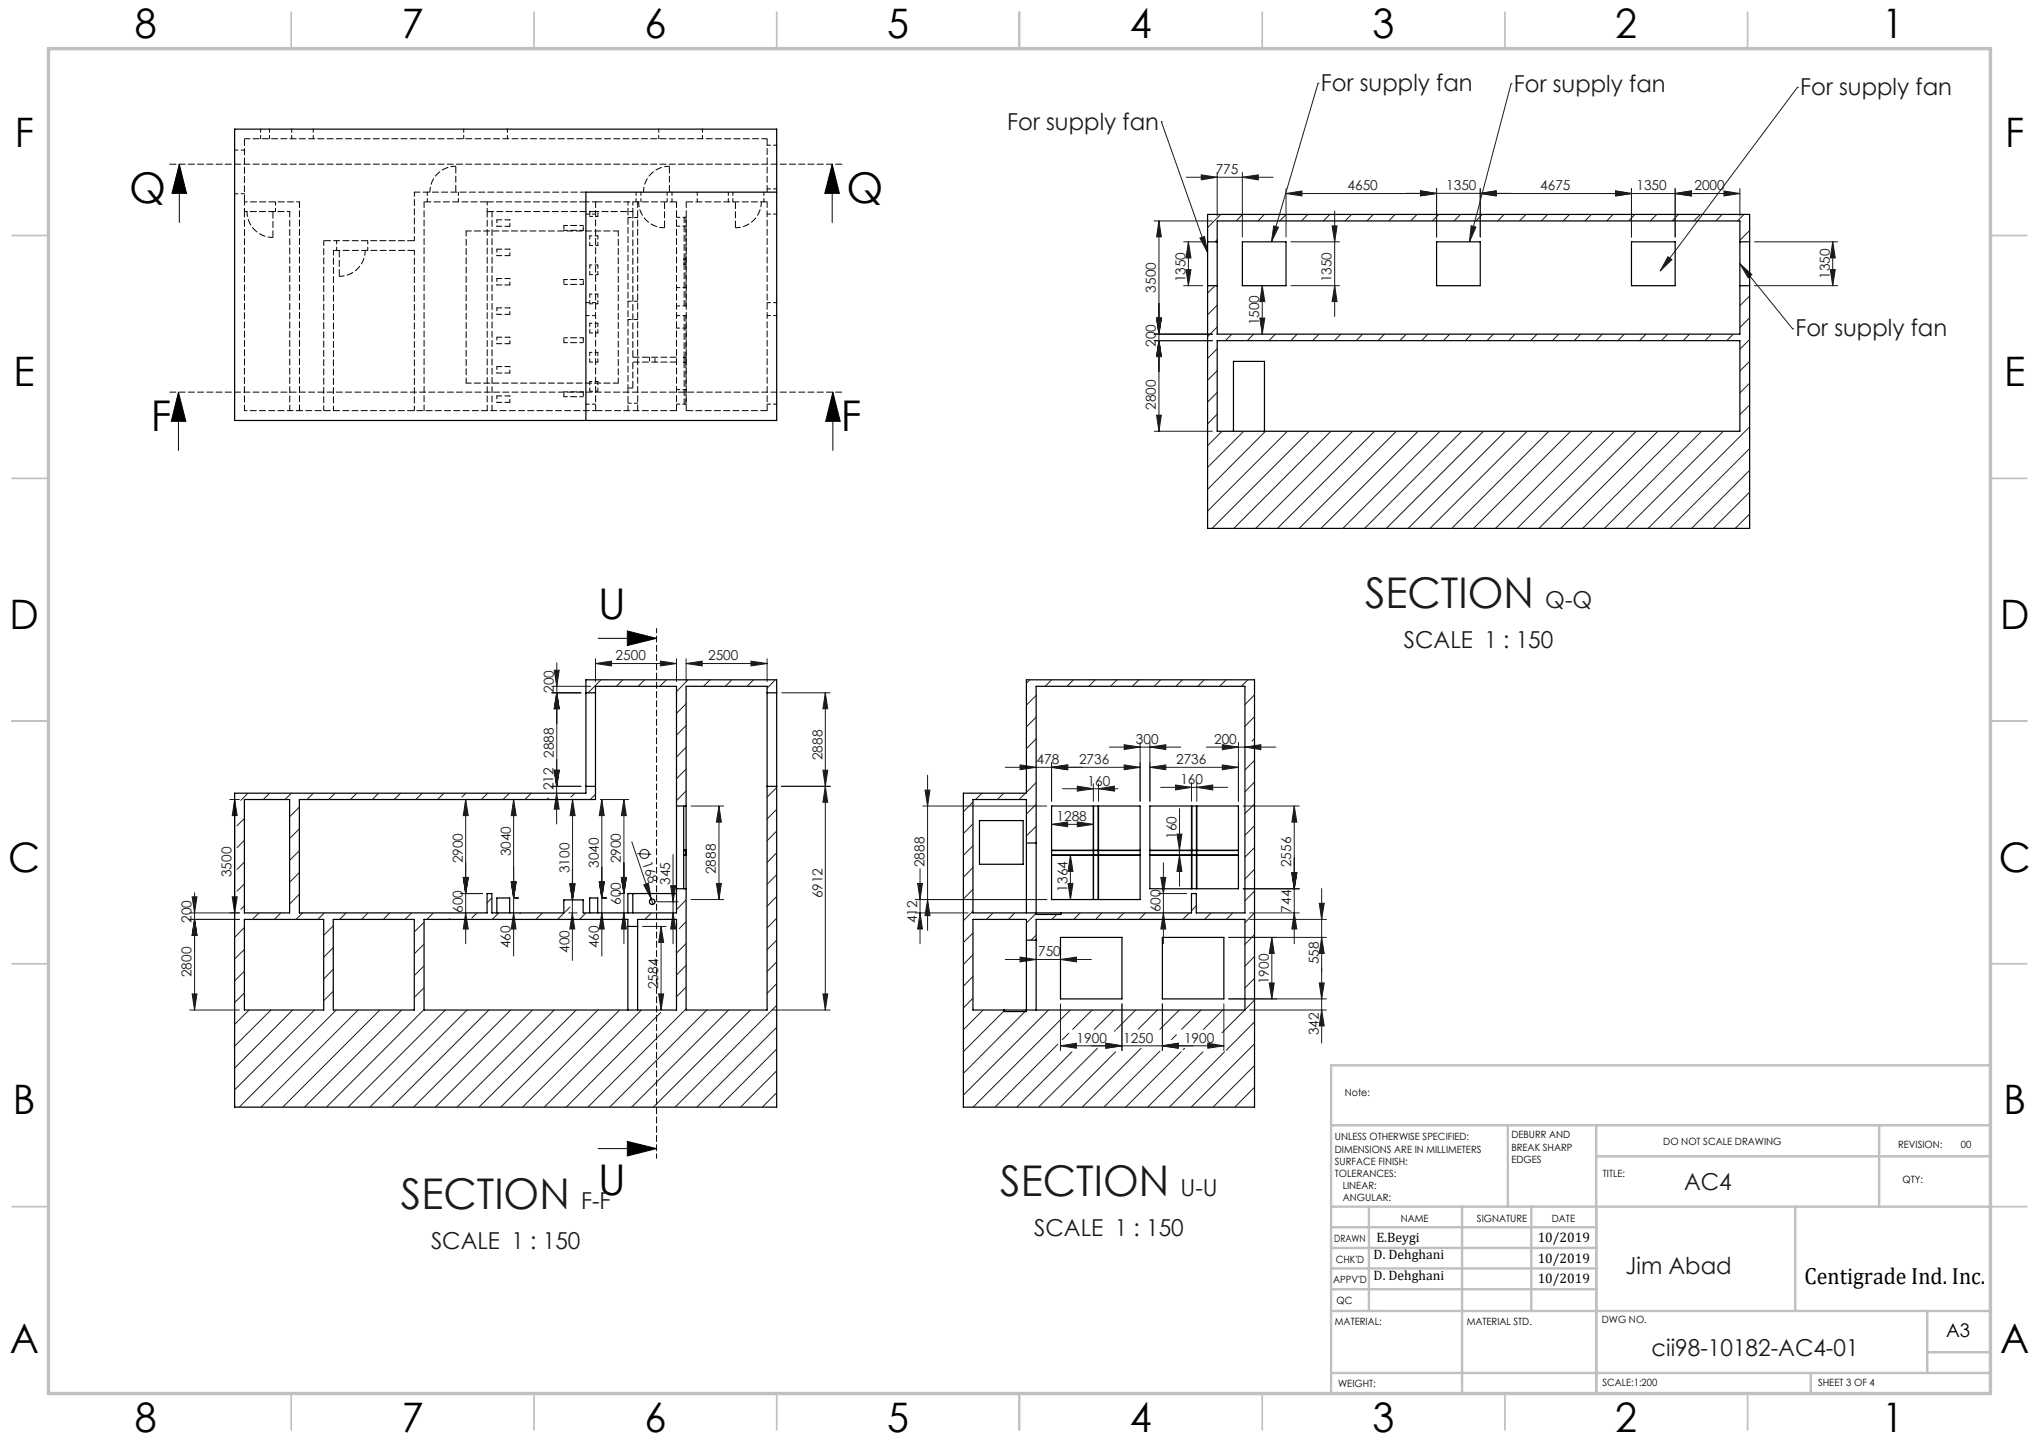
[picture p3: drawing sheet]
<svg xmlns="http://www.w3.org/2000/svg" width="420mm" height="297mm" viewBox="0 0 420 297" stroke-linecap="round" stroke-linejoin="round" font-family="sans-serif">
<g fill="none" stroke="#191924" stroke-width=".21">
<path d="M271.5 17.1h.1M271.5 17.1l-9.6 32.7M311.3 17.2h.1M311.3 17.2l-8.6 32.6M370.2 18h.1M370.2 18l-28.2 37.8M239.2 25.1h.1M239.2 25.1l9.5 26.9M244.4 36.5h17.9M247.4 36l3.3 .5-3.3 .5zM250.7 35.5v9M255.9 36.5l3.3-.5v1z"/>
<path d="M255.9 35.5v13.3M264.9 39.9l3.3-.6v1.1zM264.9 39.9h31M264.9 38.8v10M289.6 39.8h21.7M292.6 39.3l3.3 .5-3.3 .5zM292.6 39.3l3.3 .6-3.3 .5zM295.9 38.8v10M304.9 39.8l3.3-.5v1zM304.9 38.8v10M304.9 39.9l3.3-.6v1.1zM304.9 39.9h53.5"/>
<path d="M332.8 39.3l3.3 .6-3.3 .5zM336.1 38.8v10M345.1 39.9l3.3-.6v1.1zM345.1 38.8v10M355.1 39.3l3.3 .6-3.3 .5zM358.4 38.8v5.7M237.7 45.5h12M238.7 45.5l.5 3.3h-1zM238.7 45.5v43.3M243.8 58.8h3.9M243.8 49.8h3.9M244.3 55.5h1l-.5 3.3z"/>
<path d="M244.8 49.8v9M244.8 49.8l.5 3.3h-1zM247.2 49l.9-.3 .6 3.3zM260 58.8l.5 3.3h-1zM260 58.8v10M262.4 46.5l.9 .3-1.4 3zM265.9 58.8h10M265.9 49.8h10M274.4 46.5h1l-.5 3.3zM274.9 58.8l.5 3.3h-1zM274.9 43.5v21.7M303 46.5l1 .3-1.3 3z"/>
<path d="M343.6 52.9l.8 .6-2.4 2.3zM358.4 54.3l2.5 2.2-.8 .7zM358.4 54.3l10.9 13.4M361.4 58.8h17.1M361.4 49.8h17.1M377 55.5h1l-.5 3.3zM377.5 49.8l.5 3.3h-1zM377.5 49.8v9M237.7 70.2h12M237.7 68.8h12M238.2 65.5h1l-.5 3.3zM238.7 70.2l.5 3.2h-1z"/>
<path d="M259.5 65.5h1l-.5 3.3zM369.3 67.7h.1M237.7 88.8h12M238.2 85.5h1l-.5 3.3zM114.2 138h1l-.5 3.4zM114.7 136.5v25.5M122.7 136.7l3.3-.5v1zM122.7 135.7v4.7M122.7 136.7h16.6M136 136.2l3.3 .5-3.3 .5zM139.3 135.7v4.7M141.3 136.7l3.3-.5v1z"/>
<path d="M141.3 136.7h16.7M141.3 135.7v4.7M154.7 136.2l3.3 .5-3.3 .5zM158 135.7v4.7M113.7 142.7h6M113.7 141.4h8M114.2 158.6h1l-.5 3.4zM114.7 156.5v13.2M114.7 142.7l.5 3.3h-1zM161 142.7h10M169.5 158.6h1l-.5 3.4zM170 142.7l.5 3.3h-1z"/>
<path d="M170 142.7v65.3M191.1 159.7v31.9M207.1 158h27.7M210.1 157.5l3.3 .5-3.3 .5zM216.6 158l3.3-.5v1zM216.6 157.1v7.9M228.5 153.9h14.7M231.6 157.5l3.2 .5-3.2 .5zM231.6 153.4l3.2 .5-3.2 .5zM234.8 152.9v12.1M236.9 158l3.2-.5v1zM236.9 158h18.2"/>
<path d="M236.9 153.9l3.2-.5v1zM236.9 152.9v12.1M248.5 153.9h14.3M251.8 157.5l3.3 .5-3.3 .5zM251.8 153.4l3.3 .5-3.3 .5zM255.1 152.9v12.1M256.4 153.9l3.3-.5v1zM47.3 164.7h2M48.3 164.7v23.3M48.3 164.7l.6 3.3h-1.1zM95.9 164.7l.5 3.3h-1zM95.9 164.7v29.7"/>
<path d="M105.8 164.7l.5 3.3h-1zM105.8 164.7v32.2M113.7 162h6M114.7 163.4l.5 3.2h-1zM117.9 179v18.8M117.9 164.7l.6 3.3h-1.1zM117.9 164.7v20.6M123.7 164.7h5.8M124 164.7l.5 3.3h-1.1zM124 164.7v32.2M128.5 164.7l.5 3.3h-1zM128.5 164.7v29.7"/>
<path d="M130.1 173.4l4.1 11.8M131.3 175.8l2.9 .2M138.6 176v18.4M142.3 166h6.8M148.1 166l.5 3.3h-1zM148.1 166v19.3M161 162h10M170 162l.5 3.2h-1zM189.5 178.9v15.5M190.1 166h25.5M190.5 162.7h1.1l-.5 3.3zM216.6 169.8l3.3-.5v1z"/>
<path d="M216.6 169.8h8.6M218.9 162.5h11.4M220.5 176.2l.5 3.3h-1zM220.5 176.2v9.1M221.9 169.3l3.3 .5-3.3 .5zM221.9 161.9l3.3 .6-3.3 .4zM225.2 161.4v3.6M226.3 162.5l3.3-.6v1zM226.3 161.4v3.6M239.1 162.2h13.8M239.6 177.7v16.7M242.1 161.7l3.3 .5-3.3 .5z"/>
<path d="M242.4 171.8h1.1l-.5 3.3zM243 176.2l.5 3.3h-1.1zM243 166.5v16M245.4 161.2v3.8M246.5 162.2l3.3-.5v1zM246.5 161.2v3.8M256.1 166h11.5M266.1 179.8h1l-.5 3.3zM266.6 166l.5 3.3h-1zM266.6 166v28.4M39.1 189.4h10.2M39.1 188h10.2"/>
<path d="M39.6 184.7h1l-.5 3.3zM40.1 189.4l.5 3.2h-1zM40.1 183.9v24.1M47.8 184.7h1.1l-.6 3.3zM94.9 184h4.4M95.4 180.7h1l-.5 3.3zM95.9 188l.5 3.3h-1zM105.3 181.6h1l-.5 3.4zM105.8 188l.5 3.3h-1zM106 185h.8M117.1 188h1.8M117.4 182.1h1l-.5 3.2z"/>
<path d="M117.4 182.1h1.1l-.6 3.2zM117.9 188l.5 3.3h-1zM123.4 181.6h1.1l-.5 3.4zM124 188l.5 3.3h-1.1zM124.1 185h.9M127.5 184h.8M128 180.7h1l-.5 3.3zM128.5 188l.5 3.3h-1zM132.3 190.8h4.9M132.6 182.2l1-.3 .6 3.3zM134.2 185.2l.3 1.1M135.3 185.7h4.4"/>
<path d="M136.2 190.8l.5 3.3h-1zM136.2 190.8v17.2M138.1 182.4h1.1l-.6 3.3zM138.6 188l.6 3.3h-1.1zM142.3 185.3h6.8M147.6 182h1l-.5 3.3zM188.5 188h10.9M188.5 185.3h27.1M189 182h1l-.5 3.3zM189.5 188l.5 3.3h-1zM191.1 185.3l.5 3.3h-1.1zM207.1 197.6h17.7"/>
<path d="M210.1 197.1l3.3 .5-3.3 .5zM218.4 197.6l3.3-.5v1zM220 182h1l-.5 3.3zM238.6 184h5.8M239.1 180.7h1l-.5 3.3zM239.6 188l.5 3.3h-1zM256.1 183.1h11.5M257.4 189.4h15.8M257.4 188h10.2M262 193.1v12.6M262 193.1l.5 3.3h-1.1zM266.6 188l.5 3.3h-1z"/>
<path d="M271.7 186.1h1.1l-.6 3.3zM272.2 193.1l.6 3.3h-1.1zM272.2 183v31.8M273.2 193.1h-20.1M39.1 208h10.2M39.6 204.7h1l-.5 3.3zM135.7 204.7h1l-.5 3.3zM159 208h12M169.5 204.7h1l-.5 3.3zM218.4 215.4l3.3-.5v1zM218.4 206.8v9.6M218.4 215.4h33.7"/>
<path d="M227.8 214.9l3.3 .5-3.3 .5zM231.1 206.8v9.6M239.4 206.8v9.6M239.4 215.4l3.3-.5v1zM248.8 214.9l3.3 .5-3.3 .5zM252.1 206.8v9.6M257.4 208h15.8M261.4 202.5h1.1l-.5 3.2zM271.7 202.5h1.1l-.6 3.2zM272.2 208l.6 3.3h-1.1zM273.2 205.7h-20.1"/>
<circle cx="132.7" cy="175.9" r=".94"/>
</g>
<path d="M36.9 33.8l1.5 6h-3zM36.9 33.8v12M171.4 33.8l1.5 6h-3zM171.4 33.8v12M36.8 80.8l1.5 6h-3zM36.8 80.8v12M171.6 80.8l1.5 6h-3zM171.6 80.8v12M123.2 131.5h12M129.2 130l6 1.5-6 1.5zM123.2 236.6h12M129.2 235.1l6 1.5-6 1.5z" fill="none" stroke="#000" stroke-width=".21"/>
<path d="M173.6 80.8h-138.8" fill="none" stroke="#000" stroke-width=".21" stroke-dasharray="1.3 .6" stroke-dashoffset="-.2"/>
<path d="M173.4 33.8h-138.4" fill="none" stroke="#000" stroke-width=".21" stroke-dasharray="1.3 .6"/>
<path d="M135.2 129.4v109.2" fill="none" stroke="#000" stroke-width=".21" stroke-dasharray="1.3 .6" stroke-dashoffset=".4"/>
<g fill="none" stroke="#c0c0c0" stroke-width=".35">
<path d="M60 2.5v7.5M110 2.5v7.5M160 2.5v7.5M210 2.5v7.5M260 2.5v7.5M310 2.5v7.5M360 2.5v7.5M2.5 48.5h7.5M410 48.5h7.5M2.5 98.5h7.5M410 98.5h7.5M2.5 148.5h7.5"/>
<path d="M410 148.5h7.5M2.5 198.5h7.5M410 198.5h7.5M2.5 248.5h7.5M410 248.5h7.5M60 287v7.5M110 287v7.5M160 287v7.5M210 287v7.5M260 287v7.5M310 287v7.5M360 287v7.5"/>
</g>
<g fill="none" stroke="#c0c0c0" stroke-width=".5">
<path d="M410 219.4h-135.8v67.4M274.2 231.8h135.8M310.6 231.8v16.7M328.8 231.8v55.2M328.8 238.2h81.2M387.1 231.8v16.7M274.2 248.5h135.8M274.2 257h54.6M274.2 252.8h54.6M282 248.5v21.5M301.2 248.5v38.3M315.4 248.5v21.5"/>
<path d="M369.8 248.5v21.5M274.2 265.5h54.6M274.2 261.3h54.6M274.2 270h135.8M397 270v12.8M397 278.5h13M274.2 282.8h135.8M373 282.8v4.2"/>
</g>
<path d="M10 10h400v277h-400z" fill="none" stroke="#c0c0c0" stroke-width=".7"/>
<g fill="#000">
<path d="M171.4 33.8l1.5 6h-3zM36.9 33.8l1.5 6h-3z"/>
<path d="M171.6 80.8l1.5 6h-3zM36.8 80.8l1.5 6h-3z"/>
<path d="M129.2 130l6 1.5-6 1.5zM129.2 235.1l6 1.5-6 1.5z"/>
</g>
<g fill="#191924">
<path d="M132.6 182.2l1-.3 .6 3.3z"/>
<path d="M303 46.5l1 .3-1.3 3zM262.4 46.5l.9 .3-1.4 3zM358.4 54.3l2.5 2.2-.8 .7zM247.2 49l.9-.3 .6 3.3zM343.6 52.9l.8 .6-2.4 2.3z"/>
<path d="M136 136.2l3.3 .5-3.3 .5zM122.7 136.7l3.3-.5v1zM154.7 136.2l3.3 .5-3.3 .5zM141.3 136.7l3.3-.5v1zM304.9 39.8l3.3-.5v1zM292.6 39.3l3.3 .5-3.3 .5zM345.1 39.9l3.3-.6v1.1zM332.8 39.3l3.3 .6-3.3 .5zM231.6 157.5l3.2 .5-3.2 .5zM216.6 158l3.3-.5v1zM251.8 157.5l3.3 .5-3.3 .5zM236.9 158l3.2-.5v1zM227.8 214.9l3.3 .5-3.3 .5zM218.4 215.4l3.3-.5v1z"/>
<path d="M247.4 36l3.3 .5-3.3 .5zM255.9 36.5l3.3-.5v1zM264.9 39.9l3.3-.6v1.1zM292.6 39.3l3.3 .6-3.3 .5zM304.9 39.9l3.3-.6v1.1zM332.8 39.3l3.3 .6-3.3 .5zM345.1 39.9l3.3-.6v1.1zM355.1 39.3l3.3 .6-3.3 .5zM242.1 161.7l3.3 .5-3.3 .5zM246.5 162.2l3.3-.5v1zM216.6 169.8l3.3-.5v1zM221.9 169.3l3.3 .5-3.3 .5zM221.9 161.9l3.3 .6-3.3 .4zM226.3 162.5l3.3-.6v1zM239.4 215.4l3.3-.5v1zM248.8 214.9l3.3 .5-3.3 .5zM251.8 153.4l3.3 .5-3.3 .5zM256.4 153.9l3.3-.5v1z"/>
<path d="M231.6 153.4l3.2 .5-3.2 .5zM236.9 153.9l3.2-.5v1z"/>
<path d="M227.8 214.9l3.3 .5-3.3 .5zM239.4 215.4l3.3-.5v1z"/>
<path d="M210.1 197.1l3.3 .5-3.3 .5zM218.4 197.6l3.3-.5v1z"/>
<path d="M39.6 204.7h1l-.5 3.3zM40.1 189.4l.5 3.2h-1zM40.1 189.4l.5 3.2h-1zM39.6 184.7h1l-.5 3.3zM261.4 202.5h1.1l-.5 3.2zM262 193.1l.5 3.3h-1.1z"/>
<path d="M95.9 188l.5 3.3h-1zM95.4 180.7h1l-.5 3.3zM128.5 188l.5 3.3h-1zM128 180.7h1l-.5 3.3zM124 188l.5 3.3h-1.1zM123.4 181.6h1.1l-.5 3.4zM135.7 204.7h1l-.5 3.3zM136.2 190.8l.5 3.3h-1zM105.8 188l.5 3.3h-1zM105.3 181.6h1l-.5 3.4zM117.9 188l.5 3.3h-1zM117.4 182.1h1l-.5 3.2zM138.6 188l.6 3.3h-1.1zM138.1 182.4h1.1l-.6 3.3zM47.8 184.7h1.1l-.6 3.3zM48.3 164.7l.6 3.3h-1.1zM114.2 158.6h1l-.5 3.4zM114.7 142.7l.5 3.3h-1zM114.7 142.7l.5 3.3h-1zM114.2 138h1l-.5 3.4zM114.7 163.4l.5 3.2h-1zM114.2 158.6h1l-.5 3.4zM169.5 158.6h1l-.5 3.4zM170 142.7l.5 3.3h-1zM169.5 204.7h1l-.5 3.3zM170 162l.5 3.2h-1zM95.4 180.7h1l-.5 3.3zM95.9 164.7l.5 3.3h-1zM105.3 181.6h1l-.5 3.4zM105.8 164.7l.5 3.3h-1zM117.4 182.1h1.1l-.6 3.2zM117.9 164.7l.6 3.3h-1.1zM123.4 181.6h1.1l-.5 3.4zM124 164.7l.5 3.3h-1.1zM128 180.7h1l-.5 3.3zM128.5 164.7l.5 3.3h-1zM259.5 65.5h1l-.5 3.3zM260 58.8l.5 3.3h-1zM244.3 55.5h1l-.5 3.3zM244.8 49.8l.5 3.3h-1zM274.9 58.8l.5 3.3h-1zM274.4 46.5h1l-.5 3.3zM377 55.5h1l-.5 3.3zM377.5 49.8l.5 3.3h-1zM266.1 179.8h1l-.5 3.3zM266.6 166l.5 3.3h-1zM266.6 188l.5 3.3h-1zM266.1 179.8h1l-.5 3.3zM243 176.2l.5 3.3h-1.1zM242.4 171.8h1.1l-.5 3.3zM220 182h1l-.5 3.3zM220.5 176.2l.5 3.3h-1zM272.2 193.1l.6 3.3h-1.1zM271.7 186.1h1.1l-.6 3.3zM272.2 208l.6 3.3h-1.1zM271.7 202.5h1.1l-.6 3.2zM239.6 188l.5 3.3h-1zM239.1 180.7h1l-.5 3.3zM189.5 188l.5 3.3h-1zM189 182h1l-.5 3.3z"/>
<path d="M148.1 166l.5 3.3h-1zM147.6 182h1l-.5 3.3z"/>
<path d="M238.7 70.2l.5 3.2h-1zM238.2 85.5h1l-.5 3.3zM238.7 45.5l.5 3.3h-1zM238.2 65.5h1l-.5 3.3zM238.2 65.5h1l-.5 3.3zM238.7 70.2l.5 3.2h-1zM190.5 162.7h1.1l-.5 3.3zM191.1 185.3l.5 3.3h-1.1z"/>
<path d="M210.1 157.5l3.3 .5-3.3 .5zM216.6 158l3.3-.5v1z"/>
</g>
<g fill="none" stroke="#000" stroke-width=".25">
<path d="M48.3 26.6h111.7v60h-111.7zM160 39.6h-39.3v47M248.7 44.2h111.7v64.6h-111.7zM248.7 49.8h2M248.7 58.8h2M250.7 45.5h107.7v23.3h-107.7zM255.9 49.8h9v9h-9zM295.9 49.8h9v9h-9zM336.1 49.8h9v9h-9zM358.4 49.8h2M358.4 58.8h2M250.7 70.2h107.7v18.6h-107.7z"/>
<path d="M254.1 88.8v-14.4h6.4v14.4M120.7 142.7h2M141.3 141.4h16.7v66.6h-16.7zM158 142.7h2M211.4 140h47v88h-60v-64.6h13zM48.3 163.4h72.4v-23.4h39.3v88h-111.7zM50.3 164.7h9.4v23.3h-9.4zM61.7 164.7h61v-23.3h16.6v46.6h-19.2v-2.7h-4v2.7h-14.8v-4h-1v4h-38.6zM120.7 162h2M139.3 166h2M140.8 166v17.1M141.3 175.1h-.4l.4 .1v.9l-.4 .1h.4"/>
<path d="M158 162h2M201.8 169h8.9v9h-8.9zM211.4 173.6h2M216.6 166h18.2v19.3h-18.2zM216.6 176.2h9.6M216.6 176.1h9.6M216.6 175.2h9.6M216.6 175.1h9.6M225.2 166v19.3M226.2 166v19.3M226.3 176.2h8.5M226.3 176.1h8.5"/>
<path d="M226.3 175.2h8.5M226.3 175.1h8.5M226.3 166v19.3M236.9 166h18.2v17.1h-18.2zM236.9 176.2h8.5M236.9 176.1h8.5M236.9 175.2h8.5M236.9 175.1h8.5M245.4 166v17.1M245.5 176.2h1M245.5 176.1h1M245.5 175.2h1"/>
<path d="M245.5 175.1h1M245.5 166v17.1M246.5 166v17.1M246.5 176.2h8.6M246.5 176.1h8.6M246.5 175.2h8.6M246.5 175.1h8.6M50.3 189.4h16.4v18.6h-16.4zM68.7 189.4h16.6v18.6h-16.6zM102.3 188v-3h2.7v3M121.5 188v-3h1.6v3M129.3 190.8h2"/>
<path d="M130.4 184v4M139.3 184h-10v4M139.3 183.1h2M211.4 188v-23.3h-11v23.3h45v-4h1v4h10v-46.6h-43v46.9h5.1v-.3M211.4 193.6h2M218.4 193.1h12.7v12.6h-12.7zM239.4 193.1h12.7v12.6h-12.7zM129.3 208v-18.6h-42v18.6h52v-18.6h-8v18.6M206.8 208v.3h4.6v-18.9h-11v18.6h56v-18.6h-43v18.6"/>
<circle cx="134.3" cy="185.7" r=".57"/>
</g>
<g fill="none" stroke="#000" stroke-width=".21" stroke-dasharray="1.3 .6" stroke-dashoffset="-.1">
<path d="M93.9 39.6v-5.4M137.9 39.6v-5.4M158 28.6v11M50.4 41.6v-13M56.2 48.9v-5.3M69.9 51.6v5.3M85.4 49.6h-18.7M85.4 51.6h-16.7M87.4 41.6h13M122.7 43.6h-22.3M136.9 46.9v-5.3M139.4 41.6h-16.7"/>
<path d="M151.5 41.6v5.3M158 41.6h-16.6M130.4 73.6h9M130.4 79.9v-5.3M130.4 73.6v-30M139.4 74.6h-9M122.7 84.6h16.7M141.4 84.6h16.6"/>
</g>
<g fill="none" stroke="#000" stroke-width=".21" stroke-dasharray="1.3 .6" stroke-dashoffset=".1">
<path d="M85.4 39.6h35.3M158 28.6h-107.6M122.7 41.6v43M139.4 41.6v43M50.4 84.6v-41M59.7 84.6v-41M61.7 84.6v-43M87.4 84.6v-43M100.4 84.6v-41M101.4 84.6v-41M131.4 84.6v-43M141.4 84.6v-43"/>
<path d="M158 84.6v-43"/>
</g>
<g fill="none" stroke="#000" stroke-width=".21" stroke-dasharray="1.3 .6" stroke-dashoffset=".6">
<path d="M48.4 39.9h2M48.4 30.9h2M53.7 26.6v2M55.5 26.6v2M60.1 26.6v2M64.5 26.6v2M95.5 26.6v2M104.5 26.6v2M131 39.6v2M135.7 26.6v2M137.4 39.6v2M143.6 39.6v2"/>
<path d="M144.7 26.6v2M150 39.6v2M160 29.9h-2M160 38.9h-2M50.4 41.6v2M56.8 41.6v2M69.4 51.6v-2M75.8 51.6v-2M88 41.6v-2M94.4 41.6v-2M100.4 41.6v2M120.7 44.1h2"/>
<path d="M120.7 41.6h2M121.5 48.6v2M121.5 54.6v2M123.2 50.6v-2M123.2 56.6v-2M129.4 43.6v-2M130.4 41.6v2M130.4 43.6h-7.7M131.4 44.8h-2M132 41.6v-2M138.4 41.6v-2M141.4 44.8h-2"/>
<path d="M141.4 46.6h-2M141.4 59.2h-2M151 41.6v-2M157.4 41.6v-2M158 44.1h2M120.7 62.3h2M120.7 65h2M121.5 78.6v2M121.5 72.6v2M121.5 60.6v2M121.5 66.6v2M123.2 74.6v-2"/>
<path d="M123.2 62.6v-2M123.2 68.6v-2M129.4 79.9v-36.3M131.4 65.8h-2M131.4 62h-2M141.4 63h-2M141.4 65h-2M141.4 67.6h-2M158 65h2M158 62.3h2M59.7 84.6h2M61.7 84.6h61"/>
<path d="M120.7 83.2h2M123.2 80.6v-2M131.4 83h-2M141.4 83.2h-2M141.4 80.2h-2M158 83.2h2"/>
</g>
<g fill="none" stroke="#000" stroke-width=".21" stroke-dasharray="1.3 .6">
<path d="M120.7 41.6h-20.3M140.8 54.4v-.1M140.8 53.4h.5M140.8 53.4v-.1M140.8 53.3h.6M141.3 54.3h-.5M141.4 54.4h-.6M140.8 73.6v.1M140.8 74.7h.6M140.8 74.6v.1M140.8 74.6h.5M141.3 73.7h-.5"/>
<path d="M141.4 73.6h-.6"/>
</g>
<g fill="none" stroke="#000" stroke-width=".21" stroke-dasharray="1.3 .6" stroke-dashoffset=".7">
<path d="M59.7 43.6h-9.3M61.7 41.6h-11.3M102.4 51.3v1.4M102.4 57.4v1.3M102.4 45.3v1.3M105 52.7v-1.4M105 58.7v-1.3M105 46.6v-1.3M102.4 75.5v1.3M102.4 63.4v1.3M102.4 69.5v1.3M105 76.8v-1.3"/>
<path d="M105 64.7v-1.3M105 70.8v-1.3M50.4 84.6h9.3M102.4 81.5v1.4M105 82.9v-1.4"/>
</g>
<g fill="none" stroke="#000" stroke-width=".21" stroke-dasharray="1.3 .6" stroke-dashoffset=".5">
<path d="M116.2 47.4h4M116.2 46.4v1M116.2 58.6h4M116.2 57.6v1M120.2 46.4h-4M120.2 47.4v-1M120.2 58.6v-1M120.2 57.6h-4M121.5 43.6v1M123.2 44.6v-1M140.9 53.4v.9M141.3 53.4v.9"/>
<path d="M116.2 70.6v-1M116.2 69.6h4M120.2 70.6h-4M120.2 69.6v1M130.4 79.9h-1M133.8 73.6v1M134.9 74.6v-1M140.9 73.7v.9M141.3 74.6v-.9M116.2 80.7h4M116.2 81.7v-1M120.2 80.7v1"/>
<path d="M120.2 81.7h-4"/>
</g>
<g fill="none" stroke="#000" stroke-width=".21" stroke-dasharray="1.3 .6" stroke-dashoffset=".2">
<path d="M96 47.6v31.3M127.4 47.6h-31.4M140.9 54.4v8.6M140.9 44.8v8.5M141.3 44.8v8.5M141.3 54.4v8.6M96 78.9h31.4M127.4 78.9v-31.3M140.9 74.7v8.5M140.9 65v8.6M141.3 65v8.6M141.3 74.7v8.5"/>
<path d="M129.4 84.6v-4.7"/>
</g>
<g fill="none" stroke="#000" stroke-width=".21" stroke-dasharray="1.3 .6" stroke-dashoffset=".3">
<path d="M93.9 34.2l-1.1 .2-1 .3-1.6 1.1-.7 .7-.5 1-.3 1-.1 1.1M137.9 34.2l-1.1 .2-1 .3-1 .5-.7 .6-1.1 1.7-.3 1-.1 1.1M50.9 43.6l.1 1.1 .3 .9 1.1 1.7 .8 .7 1 .5 .9 .3 1.1 .1M66.7 49.6v35M68.7 51.6v33M69.9 56.9l1.1-.1 1-.3 1.6-1.1 .7-.8 .5-1 .3-.9 .1-1.1M102.4 51.3h2.6M102.4 57.4h2.6M102.4 45.3h2.6M105 52.7h-2.6M105 58.7h-2.6M105 46.6h-2.6"/>
<path d="M131.6 41.6l.1 1.1 .3 .9 1.1 1.7 .7 .7 1 .5 1 .3 1.1 .1M151.5 46.9l1.1-.1 1-.3 1.6-1.1 .7-.8 .5-1 .3-.9 .1-1.1M102.4 76.8h2.6M102.4 63.4h2.6M102.4 70.8h2.6M102.4 69.5h2.6M105 75.5h-2.6M105 64.7h-2.6M85.4 84.6v-33M102.4 82.9h2.6M105 81.5h-2.6"/>
</g>
<g fill="none" stroke="#000" stroke-width=".21" stroke-dasharray="1.3 .6" stroke-dashoffset=".8">
<path d="M121.5 48.6h1.7M121.5 54.6h1.7M123.2 50.6h-1.7M123.2 44.6h-1.7M123.2 56.6h-1.7M121.5 78.6h1.7M121.5 72.6h1.7M121.5 60.6h1.7M121.5 66.6h1.7M123.2 74.6h-1.7M123.2 62.6h-1.7M123.2 68.6h-1.7"/>
<path d="M123.2 80.6h-1.7"/>
</g>
<path d="M85.4 49.6v-10" fill="none" stroke="#000" stroke-width=".21" stroke-dasharray="1.3 .6" stroke-dashoffset=".4"/>
<g fill="none" stroke="#191924" stroke-width=".21">
<path d="M250.3 58.8l-1.6 1.6M250.7 49.4l-.4 .4M251.5 44.2l-2.8 2.7M255.9 44.2l-1.3 1.3M260.5 44.2l-1.4 1.3M264.9 44.2l-1.3 1.3M269.4 44.2l-1.3 1.3M273.9 44.2l-1.3 1.3M278.4 44.2l-1.3 1.3M282.9 44.2l-1.3 1.3M287.4 44.2l-1.3 1.3M291.9 44.2l-1.4 1.3"/>
<path d="M296.4 44.2l-1.4 1.3M300.8 44.2l-1.3 1.3M305.3 44.2l-1.3 1.3M309.8 44.2l-1.3 1.3M314.3 44.2l-1.3 1.3M318.8 44.2l-1.3 1.3M323.3 44.2l-1.3 1.3M327.8 44.2l-1.3 1.3M332.3 44.2l-1.4 1.3M336.8 44.2l-1.3 1.3M341.3 44.2l-1.4 1.3M345.8 44.2l-1.4 1.3"/>
<path d="M350.2 44.2l-1.3 1.3M354.8 44.2l-1.4 1.3M359.2 44.2l-1.3 1.3M360.4 47.5l-2 2M250.7 62.9l-2 1.9M250.7 67.3l-2 2.1M250.7 71.8l-2 2M250.7 76.3l-2 2M253.8 68.8l-1.4 1.4M258.2 68.8l-1.3 1.4M262.7 68.8l-1.3 1.4M267.2 68.8l-1.3 1.4"/>
<path d="M271.7 68.8l-1.3 1.4M276.2 68.8l-1.4 1.4M280.7 68.8l-1.4 1.4M285.2 68.8l-1.4 1.4M289.7 68.8l-1.4 1.4M294.1 68.8l-1.3 1.4M298.6 68.8l-1.3 1.4M303.1 68.8l-1.3 1.4M307.6 68.8l-1.3 1.4M312.1 68.8l-1.3 1.4M316.6 68.8l-1.3 1.4M321.1 68.8l-1.3 1.4"/>
<path d="M325.6 68.8l-1.4 1.4M330.1 68.8l-1.3 1.4M334.6 68.8l-1.4 1.4M339.1 68.8l-1.4 1.4M343.5 68.8l-1.3 1.4M348 68.8l-1.3 1.4M352.5 68.8l-1.3 1.4M357 68.8l-1.3 1.4M360.4 61l-2 2M360.4 65.4l-2 2M360.4 69.9l-2 2M360.4 74.4l-2 2"/>
<path d="M360.4 78.9l-2 2M250.7 80.8l-2 2M250.7 85.3l-2 2M251.7 88.8l-3 3M256.2 88.8l-7.5 7.5M260.7 88.8l-12 12M265.2 88.8l-16.5 16.5M269.7 88.8l-20 20M274.1 88.8l-20 20M278.6 88.8l-19.9 20M283.1 88.8l-20 20M287.6 88.8l-20 20"/>
<path d="M292.1 88.8l-20 20M296.6 88.8l-20 20M301.1 88.8l-20 20M305.6 88.8l-20 20M310.1 88.8l-20 20M314.6 88.8l-20 20M319.1 88.8l-20.1 20M323.5 88.8l-20 20M328 88.8l-20 20M332.5 88.8l-20 20M337 88.8l-20 20M341.5 88.8l-20 20"/>
<path d="M346 88.8l-20 20M350.5 88.8l-20 20M355 88.8l-20 20M360.4 83.4l-2 2M360.4 87.9l-20.9 20.9M360.4 92.4l-16.4 16.4M360.4 96.9l-12 11.9M360.4 101.3l-7.5 7.5M360.4 105.9l-3 2.9M123.8 140l-2.7 2.7M128.3 140l-1.3 1.4M132.8 140l-1.4 1.4"/>
<path d="M137.3 140l-1.4 1.4M141.3 145l-2 1.9M141.3 149.4l-2 2M141.3 153.9l-2 2M141.3 158.4l-2 2M141.7 140l-2.4 2.4M146.3 140l-1.4 1.4M150.7 140l-1.3 1.4M155.2 140l-1.3 1.4M159.7 140l-1.7 1.7M212.1 140l-.7 .7M213.4 143.2l-2 2"/>
<path d="M213.4 147.7l-2 2M213.4 152.2l-2 2M216.6 140l-1.3 1.4M221.1 140l-1.3 1.4M225.6 140l-1.3 1.4M230.1 140l-1.4 1.4M234.6 140l-1.3 1.4M239.1 140l-1.4 1.4M243.6 140l-1.4 1.4M248 140l-1.3 1.4M252.6 140l-1.4 1.4M257 140l-1.3 1.4"/>
<path d="M258.4 143.1l-2 2M258.4 147.6l-2 2M258.4 152.1l-.5 .5M258.4 156.6l-2 2M50.3 168.6l-1.5 1.5M50.3 173.1l-1.5 1.5M50.3 177.5l-1.5 1.6M51.1 163.4l-1.5 1.4M55.6 163.4l-1.4 1.3M60 163.4l-1.3 1.3M61.7 166.2l-2 2M61.7 170.7l-2 2"/>
<path d="M61.7 175.2l-2 2M61.7 179.7l-2 2M64.6 163.4l-1.4 1.3M69 163.4l-1.3 1.3M73.5 163.4l-1.3 1.3M78 163.4l-1.3 1.3M82.5 163.4l-1.3 1.3M87 163.4l-1.3 1.3M91.5 163.4l-1.4 1.3M94.7 164.6v.1M96 163.4l-.9 .8M100.5 163.4l-1.4 1.3"/>
<path d="M105 163.4l-1.4 1.3M109.4 163.4l-1.3 1.3M112.9 164.4l-.3 .3M118.4 163.4l-.8 .8M122.7 163.6l-1.1 1.1M141.3 162.9l-2 2M160 162.2l-2 2M160 166.7l-2 2M160 171.2l-2 2M160 175.6l-2 2.1M200.4 165.2l-2 2M200.4 169.7l-2 2"/>
<path d="M200.4 174.2l-2 2M200.4 178.7l-2 2M202.3 163.4l-1.4 1.3M206.8 163.4l-1.4 1.3M211.2 163.4l-1.3 1.3M213.4 161.2l-2 2M213.4 165.7l-2 2M213.4 170.2l-2 2M258.4 161.1l-2 2M258.4 165.6l-2 2M258.4 170.1l-2 1.9M258.4 174.6l-2 2"/>
<path d="M258.4 179l-2 2M48.4 188.5l-.1 .1M50.3 182.1l-1.5 1.4M50.3 186.5l-.7 .8M50.3 191l-2 2M50.3 195.5l-2 2M53.3 188l-1.3 1.4M57.8 188l-1.3 1.4M61.7 184.2l-2 2M62.3 188l-1.3 1.4M66.8 188l-1.3 1.4M68.7 190.7l-2 1.9"/>
<path d="M68.7 195.2l-2 2M68.7 199.6l-2 2M71.3 188l-1.3 1.4M75.8 188l-1.3 1.4M80.3 188l-1.3 1.4M84.8 188l-1.4 1.4M87.3 190l-2 1.9M87.3 194.4l-2 2.1M87.3 198.9l-2 2M89.3 188l-1.4 1.4M92.6 189.2l-.2 .2M98.2 188l-1 1.1"/>
<path d="M101.3 184.9l-1 1M102.7 188l-1.3 1.4M107.2 188l-.1 .2M111.7 188l-1.3 1.4M116.6 187.6l-1.7 1.8M117.4 186.8l-.7 .7M120.7 188l-1.3 1.4M134.2 188l-1.4 1.4M137.4 189.3l-.1 .1M141.3 185.3l-2 2.1M141.3 189.8l-1.4 1.5M141.3 194.3l-2 2"/>
<path d="M141.3 198.8l-2 2M160 180.2l-2 1.9M160 184.6l-2 2.1M160 189.1l-2 2M160 193.6l-2 2M160 198.1l-2 2M200.4 183.2l-2 2M200.4 187.6l-2 2M200.4 192.2l-2 1.9M200.4 196.6l-2 2M204.5 188l-1.3 1.4M209 188l-1.3 1.4"/>
<path d="M213.4 188.1l-2 2M213.4 192.6l-1 1M217.7 188.3l-1 1.1M222.5 188l-1.3 1.4M227 188l-1.3 1.4M231.5 188l-1.3 1.4M236 188l-1.4 1.4M245 188l-1.4 1.4M246.4 186.5l-1 1.1M249.4 188l-1.3 1.4M253.9 188l-1.3 1.4M258.4 183.5l-2 2"/>
<path d="M258.4 188l-2 2M258.4 192.5l-2 2M258.4 197l-2 2M50.3 200l-2 2M50.3 204.5l-2 2M51.3 208l-3 3M55.8 208l-7.5 7.5M60.3 208l-12 12M64.8 208l-16.5 16.5M68.7 204.1l-2 2M69.3 208l-20 20M73.8 208l-20 20"/>
<path d="M78.2 208l-20 20M82.7 208l-20 20M87.3 203.4l-2 2M87.3 207.9l-20.1 20.1M91.7 208l-20 20M96.2 208l-20 20M100.7 208l-20 20M105.2 208l-20 20M109.7 208l-20 20M114.2 208l-20 20M118.7 208l-20 20M123.2 208l-20 20"/>
<path d="M127.6 208l-20 20M132.1 208l-20 20M136.1 208.5l-19.5 19.5M141.3 203.3l-2 2M141.3 207.8l-20.2 20.2M145.6 208l-20 20M150.1 208l-20 20M154.6 208l-20 20M160 202.6l-2 2M160 207.1l-20.9 20.9M160 211.6l-16.5 16.4M160 216.1l-11.9 11.9"/>
<path d="M200.4 201.1l-2 2M200.4 205.6l-2 2M202.5 208l-4.1 4.1M206.8 208.2l-8.4 8.4M211.1 208.3l-12.7 12.8M211.5 208l-.1 .1M216 208l-17.6 17.6M217.9 215l-12.9 13M220.2 212.8l-1.4 1.3M220.5 208l-20.1 20M220.8 216.6l-11.4 11.4M225 208l-4.1 4"/>
<path d="M226.1 215.9l-12.2 12.1M229.4 208l-4 4M229.8 212.2l-.2 .2M229.8 216.6l-11.4 11.4M233.9 208l-4 4M235.1 215.9l-12.2 12.1M238.4 208l-4 4M238.9 216.5l-11.5 11.5M242.3 213.1l-1 1M242.9 208l-4 4M243.3 216.6l-11.4 11.4M244 215.9l-.3 .3"/>
<path d="M247.4 208l-4 4M247.8 216.6l-11.4 11.4M251.9 208l-4 4M252.2 216.6l-11.3 11.4M256.4 208l-4.7 4.7M258.4 201.5l-2 2M258.4 206l-2 2M258.4 215l-13 13M258.4 219.5l-8.5 8.5M258.4 210.5l-5.8 5.8M160 220.6l-7.5 7.4M160 225.1l-3 2.9"/>
<path d="M258.4 223.9l-4 4.1"/>
</g>
<g font-size="8.7">
<text x="26.6" y="41.8">Q</text>
<text x="174.4" y="41.8">Q</text>
<text x="31.1" y="88.8">F</text>
<text x="173.2" y="88.8">F</text>
<text x="123.2" y="127.5">U</text>
<text x="123.2" y="246">U</text>
</g>
<g font-size="8.7" fill="#191924">
<text x="281.2" y="125.2">SECTION</text>
<text x="82.6" y="249">SECTION</text>
<text x="206" y="246.2">SECTION</text>
</g>
<g font-size="8.4">
<text x="27.7" y="7.9">8</text>
<text x="82.7" y="7.9">7</text>
<text x="132.7" y="7.9">6</text>
<text x="182.7" y="7.9">5</text>
<text x="232.7" y="7.9">4</text>
<text x="282.7" y="7.9">3</text>
<text x="332.7" y="7.9">2</text>
<text x="387.7" y="7.9">1</text>
<text x="3" y="30.3">F</text>
<text x="413" y="30.3">F</text>
<text x="2.8" y="79.5">E</text>
<text x="412.8" y="79.5">E</text>
<text x="2" y="129.5">D</text>
<text x="412" y="129.5">D</text>
<text x="1.7" y="179.5">C</text>
<text x="411.7" y="179.5">C</text>
<text x="2.7" y="229.5">B</text>
<text x="412.7" y="229.5">B</text>
<text x="2" y="278.8">A</text>
<text x="412" y="278.8">A</text>
<text x="27.7" y="294.9">8</text>
<text x="82.7" y="294.9">7</text>
<text x="132.7" y="294.9">6</text>
<text x="182.7" y="294.9">5</text>
<text x="232.7" y="294.9">4</text>
<text x="282.7" y="294.9">3</text>
<text x="332.7" y="294.9">2</text>
<text x="387.7" y="294.9">1</text>
</g>
<g font-size="4.8" fill="#191924">
<text x="272.1" y="18.7">For supply fan</text>
<text x="311.8" y="18.9">For supply fan</text>
<text x="370.8" y="19.6">For supply fan</text>
<text x="207.5" y="26.7">For supply fan</text>
<text x="369.8" y="69.3">For supply fan</text>
<text x="318.3" y="125.3">Q-Q</text>
<text x="289.2" y="133.5">SCALE 1 : 150</text>
<text x="346.9" y="245">AC4</text>
<text x="119.7" y="249.1">F-F</text>
<text x="243.2" y="246.3">U-U</text>
<text x="88.8" y="257.3">SCALE 1 : 150</text>
<text x="213" y="254.5">SCALE 1 : 150</text>
<text x="334.8" y="262.4">Jim Abad</text>
<text x="340.2" y="279.2">cii98-10182-AC4-01</text>
</g>
<text font-size="4.8" x="371.7" y="264.5">Centigrade Ind. Inc.</text>
<text font-size="3.9" x="400.9" y="275.5">A3</text>
<g font-size="2.8" fill="#191924">
<text x="250.4" y="35.9">775</text>
<text x="277.6" y="39.2">4650</text>
<text x="297.9" y="39.2">1350</text>
<text x="317.3" y="39.2">4675</text>
<text x="337.1" y="39.2">1350</text>
<text x="349" y="39.2">2000</text>
<text x="244.2" y="58.2" transform="rotate(-90 244.2 58.2)">1350</text>
<text x="274.3" y="58.2" transform="rotate(-90 274.3 58.2)">1350</text>
<text x="376.9" y="57.4" transform="rotate(-90 376.9 57.4)">1350</text>
<text x="238.1" y="60.3" transform="rotate(-90 238.1 60.3)">3500</text>
<text x="238.1" y="71.5" transform="rotate(-90 238.1 71.5)">200</text>
<text x="259.4" y="67" transform="rotate(-90 259.4 67)">1500</text>
<text x="238.1" y="84.4" transform="rotate(-90 238.1 84.4)">2800</text>
<text x="126.8" y="136">2500</text>
<text x="145.9" y="136">2500</text>
<text x="114.1" y="142.7" transform="rotate(-90 114.1 142.7)">200</text>
<text x="234" y="153.2">300</text>
<text x="250.1" y="153.2">200</text>
<text x="114.1" y="156.1" transform="rotate(-90 114.1 156.1)">2888</text>
<text x="169.4" y="156.6" transform="rotate(-90 169.4 156.6)">2888</text>
<text x="213.5" y="157.4">478</text>
<text x="222.3" y="157.4">2736</text>
<text x="224" y="161.8">160</text>
<text x="242.3" y="157.4">2736</text>
<text x="243.1" y="161.5">160</text>
<text x="114" y="162.8" transform="rotate(-90 114 162.8)">212</text>
<text x="217.6" y="169.1">1288</text>
<text x="242.3" y="172.8" transform="rotate(-90 242.3 172.8)">160</text>
<text x="95.3" y="177.8" transform="rotate(-90 95.3 177.8)">2900</text>
<text x="105.2" y="176.4" transform="rotate(-90 105.2 176.4)">3040</text>
<text x="117.3" y="179.8" transform="rotate(-90 117.3 179.8)">3100</text>
<text x="123.3" y="178.7" transform="rotate(-90 123.3 178.7)">3040</text>
<text x="127.9" y="177.8" transform="rotate(-90 127.9 177.8)">2900</text>
<text x="132.3" y="177.7" transform="rotate(71 132.3 177.7)">168</text>
<text x="190.4" y="178.6" transform="rotate(-90 190.4 178.6)">2888</text>
<text x="266" y="178.6" transform="rotate(-90 266 178.6)">2556</text>
<text x="47.7" y="180.7" transform="rotate(-90 47.7 180.7)">3500</text>
<text x="138" y="182.2" transform="rotate(-90 138 182.2)">345</text>
<text x="147.5" y="180" transform="rotate(-90 147.5 180)">2888</text>
<text x="169.4" y="185" transform="rotate(-90 169.4 185)">6912</text>
<text x="219.9" y="183.6" transform="rotate(-90 219.9 183.6)">1364</text>
<text x="39.5" y="190.1" transform="rotate(-90 39.5 190.1)">200</text>
<text x="95.3" y="188" transform="rotate(-90 95.3 188)">600</text>
<text x="127.9" y="186.4" transform="rotate(-90 127.9 186.4)">600</text>
<text x="188.9" y="190.2" transform="rotate(-90 188.9 190.2)">412</text>
<text x="239" y="187.9" transform="rotate(-90 239 187.9)">600</text>
<text x="266" y="188" transform="rotate(-90 266 188)">744</text>
<text x="105.2" y="195.3" transform="rotate(-90 105.2 195.3)">460</text>
<text x="117.3" y="196.2" transform="rotate(-90 117.3 196.2)">400</text>
<text x="123.3" y="195.3" transform="rotate(-90 123.3 195.3)">460</text>
<text x="213.8" y="197">750</text>
<text x="39.5" y="201.3" transform="rotate(-90 39.5 201.3)">2800</text>
<text x="135.6" y="203.7" transform="rotate(-90 135.6 203.7)">2584</text>
<text x="261.4" y="202.7" transform="rotate(-90 261.4 202.7)">1900</text>
<text x="271.6" y="198.6" transform="rotate(-90 271.6 198.6)">558</text>
<text x="221.8" y="214.7">1900</text>
<text x="231.4" y="214.7">1250</text>
<text x="243.9" y="214.7">1900</text>
<text x="271.6" y="213.3" transform="rotate(-90 271.6 213.3)">342</text>
</g>
<g font-size="2.8">
<text x="283.5" y="255.9">E.Beygi</text>
<text x="316.7" y="255.9">10/2019</text>
<text x="282.9" y="259.3">D. Dehghani</text>
<text x="282.9" y="263.6">D. Dehghani</text>
<text x="316.7" y="260.1">10/2019</text>
<text x="316.7" y="264.3">10/2019</text>
</g>
<g font-size="2.1">
<text x="277" y="225.8">Note:</text>
<text x="275" y="234.9">UNLESS OTHERWISE SPECIFIED:</text>
<text x="275" y="237.4">DIMENSIONS ARE IN MILLIMETERS</text>
<text x="275" y="239.9">SURFACE FINISH:</text>
<text x="311.3" y="234.5">DEBURR AND</text>
<text x="311.3" y="237">BREAK SHARP</text>
<text x="311.3" y="239.5">EDGES</text>
<text x="342.6" y="235.9">DO NOT SCALE DRAWING</text>
<text x="391" y="236.5">REVISION:</text>
<text x="403.9" y="236.5">00</text>
<text x="275" y="242.4">TOLERANCES:</text>
<text x="276.6" y="244.9">LINEAR:</text>
<text x="330.2" y="242.4">TITLE:</text>
<text x="391.9" y="243.6">QTY:</text>
<text x="276.6" y="247.4">ANGULAR:</text>
<text x="288.5" y="251.7">NAME</text>
<text x="304.2" y="251.7">SIGNATURE</text>
<text x="319.6" y="251.7">DATE</text>
<text x="274.8" y="255.8">DRAWN</text>
<text x="275.1" y="260.1">CHK'D</text>
<text x="274.6" y="264.2">APPV'D</text>
<text x="275.3" y="268.5">QC</text>
<text x="275" y="273">MATERIAL:</text>
<text x="302.1" y="273">MATERIAL STD.</text>
<text x="330" y="272.5">DWG NO.</text>
<text x="275.6" y="285.6">WEIGHT:</text>
<text x="330.1" y="285.6">SCALE:1:200</text>
<text x="374.5" y="285.6">SHEET 3 OF 4</text>
</g>
</svg>
